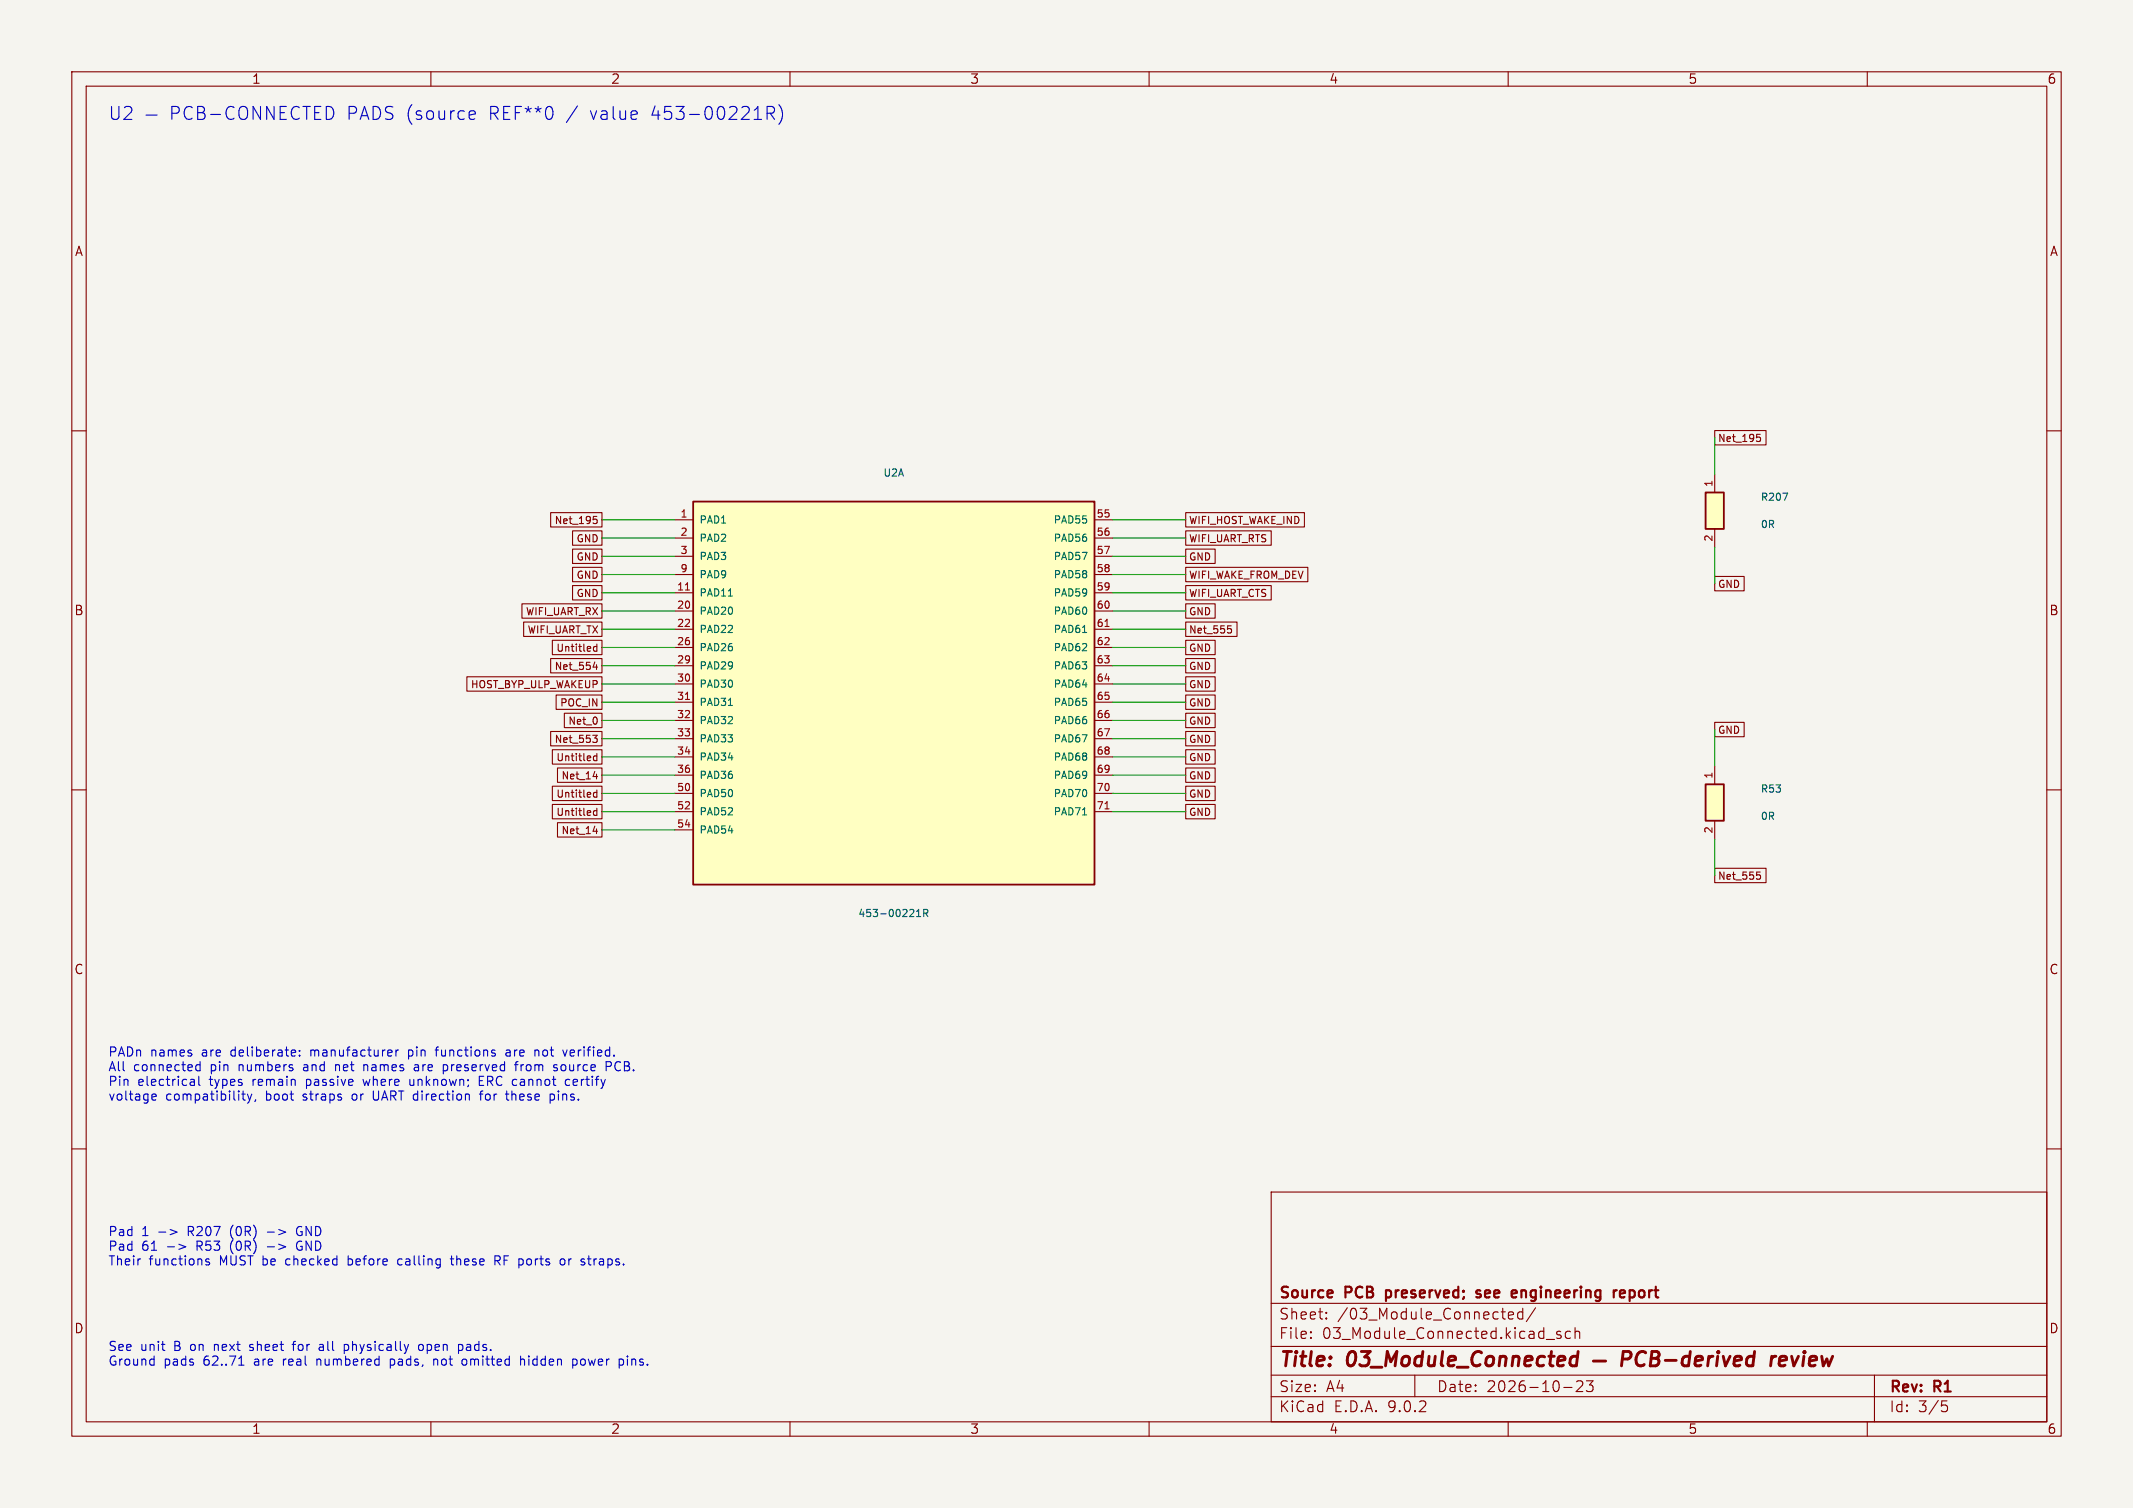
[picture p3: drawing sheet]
<svg xmlns="http://www.w3.org/2000/svg" width="297mm" height="210mm" viewBox="0 0 297 210" stroke-linecap="round" stroke-linejoin="round" font-family="sans-serif">
<path d="M0 0h297v210h-297z" fill="#f5f4ef" stroke="#f5f4ef" stroke-width=".14"/>
<g fill="none" stroke="#840000" stroke-width=".15">
<path d="M10 10h277v190h-277zM12 12h273v186h-273zM60 10v2M110 10v2M160 10v2M210 10v2M260 10v2M10 60h2M285 60h2M10 110h2M285 110h2M10 160h2"/>
<path d="M177 166h108v32h-108zM285 160h2M60 198v2M110 198v2M160 198v2M177 194.5h108M177 191.5h108M177 187.5h108M177 181.5h108M182.5 186.3h.1l-.1 .1M182.5 186.3v.1M182.5 185.5v.1"/>
<path d="M182.5 185.5h.1l-.1 .1M184.7 183.6v.1M184.7 183.6h-.1l.1 .1M184.7 182.8v.1M184.7 182.8h-.1l.1 .1M197 191.5v3M210 198v2M210 183.2l.7-.1v-.3l-.5-.1-.2 .2 .1 .7 .1 .1 .5-.1M212 182.8l-.4-.1-.3 .3v.4l.2 .2 .1 .1 .4-.1M212 182.2v1.5M213.8 182.1l-1.3 2M215.3 186.5h1.2"/>
<path d="M217.3 185.5l-.3-.1-.3 .2 .1 .2 .5 .2 .1 .1-.1 .2-.1 .1-.5-.1M217.7 193.2h1.2M218.7 185.5l-.5-.1-.2 .3v.4l.1 .2 .1 .1 .5-.1M219.3 185.5a.37 .37 0 0 1 .7 .1v.8M219.3 184.9v1.5M219.5 192.4l.2-.1 .5 .1a.41 .41 0 0 1 .1 .5l-.8 .9h.9M220.9 192.3h.9l-.5 .6a.41 .41 0 0 1 .5 .3v.3l-.1 .2-.6 .1-.2-.1M260 198v2M261 191.5v6.5M270.4 195.1h.7M270.5 195.7h.4l.3 .3v.3l-.2 .2-.5 .1"/>
</g>
<g fill="none" stroke="#840000" stroke-width=".4">
<path d="M219.1 188.9l.5 .1M219.5 190.1l-.6 .1M219.7 188.2l-.2 2M221.9 189.5h1.7M225.9 189.3h.8a.55 .55 0 0 0 .4-.5 .55 .55 0 0 0-.3-.6h-.8l-.2 2M229.1 188.4a.8 .8 0 0 0-.8-.1 .8 .8 0 0 0-.5 .8 .76 .76 0 0 0 .1 .9 .76 .76 0 0 0 .9 .1l.1-.1M229.9 189.2h.7M230 188.2h.7a.49 .49 0 0 1 .3 .5 .49 .49 0 0 1-.4 .5l.2 .1a.58 .58 0 0 1-.3 .9h-.7zM231.9 189.4h1.5M235.3 189a.66 .66 0 0 0-1 .3l-.1 .5 .2 .3 .1 .1 .6-.1M235.4 188.2l-.3 2M236.1 189.5l.9-.1v-.4l-.2-.1-.6 .1-.1 .2-.1 .7 .1 .2 .2 .1 .5-.1"/>
<path d="M237.9 188.9l-.1 1.3M238.5 188.9a.59 .59 0 0 0-.6 .4M239.2 188.9l-.2 1.3M239.3 188.2l-.1 .2M239.3 188.2l-.1 .1v.1M239.3 188.2v.1l-.1 .1M239.9 188.9l.4 1.3 .6-1.3M241.5 189.5l1-.1-.1-.4-.2-.1-.6 .1-.1 .2-.1 .7 .1 .2 .2 .1 .6-.1M244.2 189a.66 .66 0 0 0-1 .3v.5l.1 .3 .2 .1 .6-.1M244.3 188.2l-.2 2M246.7 188.9l-.2 1.3M247.3 188.9a.59 .59 0 0 0-.6 .4"/>
<path d="M248.5 188.9l-.6 .1-.1 .2-.1 .7 .1 .2 .2 .1h.3M248.7 189.4l-.9 .1"/>
</g>
<path d="M193 179.7v1.5M193.1 179.7l-.1 .1M206.1 179.8l-.3-.1-.2 .2v.2l.5 .2 .1 .1-.1 .2-.1 .1-.4-.1M211 179.7l.1 .1 .1 .2-.7 .2M225.1 179.7l-.3 .1M193 180.6l.1 .1M211.1 180.6l-.1 .1M225.6 180.2l.7-.2-.1-.2-.4-.1-.2 .2v.7l.2 .1 .4-.1" fill="none" stroke="#840000" stroke-width=".3"/>
<path d="M237.5 109.2h2.5v5.1h-2.5z" fill="#ffffc2"/>
<path d="M237.5 109.2h2.5v5.1h-2.5z" fill="none" stroke="#840000" stroke-width=".25"/>
<path d="M238.8 106.7v2.5M238.8 114.3v2.5" fill="none" stroke="#840000" stroke-width=".15"/>
<path d="M96.5 69.9h55.9v53.3h-55.9z" fill="#ffffc2"/>
<path d="M96.5 69.9h55.9v53.3h-55.9z" fill="none" stroke="#840000" stroke-width=".25"/>
<g fill="none" stroke="#840000" stroke-width=".15">
<path d="M94 72.4h2.5M94 74.9h2.5M94 77.5h2.5M152.4 72.4h2.5M152.4 74.9h2.5M152.4 77.5h2.5M94 80h2.5M94 82.6h2.5M94 85.1h2.5M94 87.6h2.5M94 90.2h2.5M94 92.7h2.5"/>
<path d="M94 95.3h2.5M94 97.8h2.5M152.4 80h2.5M152.4 82.6h2.5M152.4 85.1h2.5M152.4 87.6h2.5M152.4 90.2h2.5M152.4 92.7h2.5M152.4 95.3h2.5M152.4 97.8h2.5M94 100.3h2.5M94 102.9h2.5"/>
<path d="M94 105.4h2.5M94 108h2.5M94 110.5h2.5M94 113h2.5M94 115.6h2.5M152.4 100.3h2.5M152.4 102.9h2.5M152.4 105.4h2.5M152.4 108h2.5M152.4 110.5h2.5M152.4 113h2.5"/>
</g>
<path d="M101.4 83h.6M101.4 98.2h.6M150.7 88.1h.6M150.7 113.5h.6M127.6 127.6h.6M127.6 126.9l.3-.3v1M128.6 127.2l.5-.1 .1-.1v-.3l-.6-.1v1M128.9 127.2l.3 .4" fill="none" stroke="#006464" stroke-width=".15"/>
<path d="M95.4 82.2h.6M95.4 97.4h.6M153.9 87.2h.5M153.9 112.6h.5" fill="none" stroke="#a90000" stroke-width=".15"/>
<path d="M237.5 68.6h2.5v5.1h-2.5z" fill="#ffffc2"/>
<path d="M237.5 68.6h2.5v5.1h-2.5z" fill="none" stroke="#840000" stroke-width=".25"/>
<g fill="none" stroke="#840000" stroke-width=".15">
<path d="M238.8 60h7.1v2h-7.1zM76.7 71.4h7.1v2h-7.1zM79.7 79h4.1v2h-4.1zM79.7 76.5h4.1v2h-4.1zM79.7 73.9h4.1v2h-4.1zM82.6 71.9h.5M82.7 72.3h.3l.2 .2-.1 .4h-.4M165.1 76.5h4.1v2h-4.1zM165.1 79h17v2h-17zM165.1 73.9h11.9v2h-11.9zM165.1 71.4h16.5v2h-16.5zM238.8 66v2.6"/>
<path d="M238.8 73.7v2.5M244.6 60.5h.5M244.7 60.9h.2l.2 .2-.1 .3-.3 .1M65 94.2h18.8v2.1h-18.8zM72.7 84.1h11.1v2h-11.1zM72.9 86.6h10.9v2h-10.9zM76.7 91.7h7.1v2h-7.1zM76.9 89.2h6.9v2h-6.9zM77.4 96.8h6.4v2h-6.4zM78.6 99.3h5.2v2h-5.2zM79.7 81.5h4.1v2.1h-4.1zM82.8 92.2l-.2 .7h.6"/>
<path d="M83.1 92.6v.6M83.1 89.7v1M83.1 90.1l-.3-.1-.2 .2 .1 .4h.4M165.1 99.3h4.1v2h-4.1zM165.1 96.8h4.1v2h-4.1zM165.1 94.2h4.1v2.1h-4.1zM165.1 91.7h4.1v2h-4.1zM165.1 86.6h7.1v2h-7.1zM165.1 81.5h11.9v2.1h-11.9zM165.1 89.2h4.1v2h-4.1zM165.1 84.1h4.1v2h-4.1zM171 87.2h.4"/>
<path d="M171.1 87.5h.2l.2 .2-.1 .4-.3 .1M238.8 80.3h4.1v2h-4.1zM76.7 101.9h7.1v2h-7.1zM76.9 109.5h6.9v2h-6.9zM76.9 112h6.9v2h-6.9zM76.9 104.4h6.9v2h-6.9zM77.6 114.6h6.2v2h-6.2zM77.6 106.9h6.2v2.1h-6.2zM82.5 102.4h.7l-.4 .4 .3 .1 .1 .3-.2 .2h-.3M82.6 115.8h.6M82.6 108.1h.6M83.1 107.8v.7"/>
<path d="M83.1 115.4v.7M83.1 104.9v1M83.1 110v1M83.1 112.6v1M83.1 110.4l-.3-.1-.2 .2 .1 .5h.4M83.1 105.3h-.3l-.2 .2 .1 .4h.4M83.1 112.9h-.3l-.2 .2 .1 .4h.4M83.1 100v.7M165.1 112h4.1v2h-4.1zM165.1 109.5h4.1v2h-4.1zM165.1 106.9h4.1v2.1h-4.1zM165.1 104.4h4.1v2h-4.1z"/>
<path d="M165.1 101.9h4.1v2h-4.1zM238.8 100.6h4.1v2h-4.1zM238.8 120.9h7.1v2h-7.1zM244.6 121.4h.5M244.7 121.8h.2l.2 .2-.1 .4h-.3"/>
</g>
<path d="M248.2 68.7h.7l-.4 1" fill="none" stroke="#006464" stroke-width=".15"/>
<g fill="none" stroke="#009600" stroke-width=".15">
<path d="M83.8 77.5h10.2M83.8 72.4h10.2M83.8 74.9h10.2M154.9 77.5h10.2M154.9 72.4h10.2M154.9 74.9h10.2M238.8 61v5M238.8 76.2v5.1M83.8 82.6h10.2M83.8 85.1h10.2M83.8 87.6h10.2M83.8 90.2h10.2"/>
<path d="M83.8 92.7h10.2M83.8 95.3h10.2M83.8 97.8h10.2M83.8 80h10.2M154.9 82.6h10.2M154.9 85.1h10.2M154.9 87.6h10.2M154.9 90.2h10.2M154.9 92.7h10.2M154.9 95.3h10.2M154.9 97.8h10.2M154.9 80h10.2"/>
<path d="M83.8 100.3h10.2M83.8 113h10.2M83.8 115.6h10.2M83.8 105.4h10.2M83.8 102.9h10.2M83.8 110.5h10.2M83.8 108h10.2M154.9 100.3h10.2M154.9 113h10.2M154.9 105.4h10.2M154.9 102.9h10.2M154.9 110.5h10.2"/>
<path d="M154.9 108h10.2M238.8 101.6v5.1M238.8 116.8v5.1"/>
</g>
<g fill="none" stroke="#0000c2" stroke-width=".15">
<path d="M20.3 16h1.6M23.9 15.8h.7a.49 .49 0 0 0 .4-.5 .49 .49 0 0 0-.4-.5h-.7v1.8M26.8 15a.67 .67 0 0 0-.8-.1 .67 .67 0 0 0-.4 .7 .76 .76 0 0 0 .3 .8 .76 .76 0 0 0 .8 .1h.1M27.5 14.8h.6a.44 .44 0 0 1 .4 .5 .44 .44 0 0 1-.4 .4 .48 .48 0 0 1 .5 .4 .48 .48 0 0 1-.4 .5h-.7zM27.5 15.7h.6M29.3 15.9h1.4M32.6 15a.67 .67 0 0 0-.8-.1 .67 .67 0 0 0-.3 .7 .76 .76 0 0 0 .2 .8 .76 .76 0 0 0 .8 .1h.1M33.4 15.1a.6 .6 0 0 1 .6-.3 .6 .6 0 0 1 .5 .6v.6a.6 .6 0 0 1-.6 .7 .6 .6 0 0 1-.6-.7zM36.3 14.8v1.8l-1.1-1.8v1.8M38.2 14.8v1.8l-1.1-1.8v1.8M39 15.7h.6M39.9 14.8h-.9v1.8h.9"/>
<path d="M41.7 15a.67 .67 0 0 0-.8-.1 .67 .67 0 0 0-.3 .7 .76 .76 0 0 0 .2 .8 .76 .76 0 0 0 .8 .1h.1M42.2 14.8h1M42.7 14.8v1.8M43.8 15.7h.6M44.7 14.8h-.9v1.8h.9M45.4 14.8a.95 .95 0 0 1 1.1 .6 .95 .95 0 0 1-.4 1.1l-.7 .1zM65.6 15.4l.5 .1 .1 .4-.9 .1M66.1 16.5l-.5 .1M106.8 15.8h.7a.49 .49 0 0 0 .4-.5 .49 .49 0 0 0-.4-.5h-.7v1.8M107.2 15.8l.6 .8M108.4 14.6a2.06 2.06 0 0 1 0 2.7M21.2 153.1h.5"/>
<path d="M21.2 152.4h.4h.1l.1 .3-.7 .1M26.7 150.3h.2l.2 .2v.7M27.1 151.1l-.4 .1M27.1 150.6l-.4 .1M27.3 148.9l.2 .2h.4M27.7 149.9v1.1l.2 .2M27.9 147.8v1.3M27.9 148.3h-.4l-.2 .2M33.7 152.4h.4M33.8 151.9v1.1l.1 .1 .2 .1M34.5 152.4l.3 .8M34.8 153.2l-.2 .3-.1 .1"/>
<path d="M35.1 152.4l-.3 .8M35.6 153.1l-.1 .3M41.1 146.3l.1 .2-.6 .1M41.7 147v.1M41.7 146.3v.1M46.7 148.3v.8M46.9 148.3l-.2 .1M50.5 150.3l.3 .9M50.7 148.3v.8M51 148.3l-.3 .1M52 151.9v1.1l.2 .2M55.1 146.2v.9"/>
<path d="M55.5 146.2l-.2 .1-.2 .2M56.9 146.2v1.3M56.9 147l.1 .1M57 146.2l-.1 .1M57.1 150.3v.7v.1l.3 .1M58.3 148.6h-.4a.25 .25 0 0 0-.2 .3 .25 .25 0 0 0 .2 .2h.4M60.6 146.2h.5M61.1 145.8l-.3 .1v.1v1.1M61.8 148.3h.4l.1 .2v.5l-.5 .1M66.7 152.4h.5M66.7 149.9v1.3h.7M67.2 151.9l-.2 .1-.1 .1v1.1"/>
<path d="M70.4 152.4h.5M70.5 146.3h.5M70.6 153.1l.3 .1M71 146.5l-.4 .1a.25 .25 0 0 0-.2 .2 .25 .25 0 0 0 .2 .3l.4-.1M71.6 148.3h.5M71.8 148v1.1M72.6 148.3v.8M72.7 148.3l-.1 .2M74.5 146.3h.5v.8M76.6 152.4h.4l.2 .2v.4l-.1 .1h-.5M77.3 148.7l.3 .1v.1l-.1 .2h-.3M77.3 148.3h.3"/>
<path d="M78.2 148.3l-.1 .2v.4l.1 .2M79 146.2l-.3 .9M79.3 150.4l-.3-.1-.3 .3v.3l.1 .2h.5M84.4 147.8v1.3M85.1 148.1l-.1 .4h-.6M85.7 148l-.1 .6 .3 .5M22.1 171.6h1M23.3 173.6h1M23.7 171.2l1 .4-1 .4M24.9 173.3l1 .3-1 .4M29.1 175.4l-.3-.1-.2 .2 .1 .2 .4 .1v.3h-.5M37.2 171.6h1"/>
<path d="M37.2 173.6h1M41.7 170.8a.68 .68 0 0 0-.4 .6 .68 .68 0 0 0 .4 .7M41.7 172.8a.68 .68 0 0 0-.4 .7 .68 .68 0 0 0 .4 .6M48.5 174.9v1.3M48.5 176.1l.1 .1M48.6 175.3l-.1 .1M55.9 175.3l-.4 .1-.1 .2v.4l.5 .2M62.7 175.3h.5M62.9 174.9v1.1v.1l.3 .1M68.9 175.6l.6-.1 .1-.2v-.3l-.2-.1h-.5v1.3M69.2 175.6l.4 .6M78.1 175.4l.3-.1 .3 .3-.1 .4-.2 .2-.3-.1"/>
<path d="M81.8 175.3h.5M82 174.9v1.1v.1l.3 .1M21.3 189.3h.1M21.4 188.8v1.3M21.4 190.1h-.1M33.2 190.1h.8M34.8 188l.1 .1M34.9 187.2l-.1 .2 .1 .2M40.7 187.2h.5M41.2 186.8l-.3 .1v.1v1.1M44.1 189.3v.8M44.3 189.3l-.2 .1"/>
<path d="M44.5 187.3h.5M45 187.5l-.4 .1a.25 .25 0 0 0-.2 .2 .25 .25 0 0 0 .2 .3l.4-.1M47.9 187.3l.4-.1 .2 .3v.3l-.1 .2h-.5M47.9 187.2v1.3M54.3 190.1h.4M54.3 189.3v1.2M58.3 187.3l.2-.1 .4 .1v.5l-.1 .2-.3 .1-.2-.1zM60.4 189.3v.8M64 187.2l.3 .1 .1 .2v.5l-.4 .1M64.4 189.3h.4l.2 .2v.4l-.1 .2h-.5M65 187.6v.4M72.5 189.4l.2-.1h.3v.8"/>
<path d="M72.5 188.8v1.3M79.7 189.3h.4l.3 .2v.4l-.2 .2h-.5M79.7 189.3v1.2M80.9 189.4v.6M86.8 189.4v.6M87.4 188.8v.2M87.4 189.3v.8"/>
</g>
<g font-size="2.8" fill="#840000">
<text x="178" y="190.9">Title:</text>
<text x="187.7" y="190.9">03_Module_Connected</text>
<text x="249" y="190.9">review</text>
</g>
<g font-size="2.5" fill="#0000c2">
<text x="15" y="17">U2</text>
<text x="48.4" y="17">PADS (source</text>
<text x="68.3" y="17">REF**0</text>
<text x="79.2" y="17">/</text>
<text x="82.5" y="17">value</text>
<text x="91.1" y="17">453-00221R)</text>
</g>
<g font-size="2.1" fill="#840000">
<text x="178" y="184">Sheet:</text>
<text x="178" y="181.2">Source</text>
<text x="186.2" y="184">/03_Module_Connected/</text>
<text x="187.4" y="181.2">PCB</text>
<text x="193.6" y="181.2">preserved;</text>
<text x="206.9" y="181.2">see</text>
<text x="212.4" y="181.2">engineering</text>
<text x="227.1" y="181.2">report</text>
<text x="178" y="186.7">File:</text>
<text x="184.1" y="186.7">03_Module_Connected.kicad_sch</text>
<text x="178" y="196.9">KiCad</text>
<text x="178" y="194.1">Size:</text>
<text x="184.7" y="194.1">A4</text>
<text x="185.7" y="196.9">E.D.A.</text>
<text x="193.3" y="196.9">9.0.2</text>
<text x="200" y="194.1">Date:</text>
<text x="207" y="194.1">2026-10-23</text>
<text x="263" y="194.3">Rev:</text>
<text x="263" y="196.9">Id:</text>
<text x="267.1" y="196.9">3/5</text>
<text x="269.4" y="194.3">R1</text>
</g>
<g font-size="1.8" fill="#840000">
<text x="35" y="11.9">1</text>
<text x="85" y="11.9">2</text>
<text x="135" y="11.9">3</text>
<text x="185" y="11.9">4</text>
<text x="235" y="11.9">5</text>
<text x="285" y="11.9">6</text>
<text x="10.3" y="35.9">A</text>
<text x="285.3" y="35.9">A</text>
<text x="10.3" y="85.9">B</text>
<text x="285.3" y="85.9">B</text>
<text x="10.3" y="135.9">C</text>
<text x="285.3" y="135.9">C</text>
<text x="10.3" y="185.9">D</text>
<text x="285.3" y="185.9">D</text>
<text x="35" y="199.9">1</text>
<text x="85" y="199.9">2</text>
<text x="135" y="199.9">3</text>
<text x="185" y="199.9">4</text>
<text x="235" y="199.9">5</text>
<text x="285" y="199.9">6</text>
</g>
<g font-size="1.8" fill="#0000c2">
<text x="15" y="147.5">PADn</text>
<text x="15" y="149.5">All</text>
<text x="18.6" y="149.5">connected</text>
<text x="20.9" y="147.5">names</text>
<text x="28.2" y="147.5">are</text>
<text x="29.4" y="149.5">pin</text>
<text x="32.4" y="147.5">deliberate:</text>
<text x="33.5" y="149.5">numbers</text>
<text x="42.7" y="149.5">and</text>
<text x="43.7" y="147.5">manufacturer</text>
<text x="47.3" y="149.5">net</text>
<text x="51.5" y="149.5">names</text>
<text x="57.5" y="147.5">pin</text>
<text x="58.8" y="149.5">are</text>
<text x="61.6" y="147.5">functions</text>
<text x="62.9" y="149.5">preserved</text>
<text x="71.5" y="147.5">are</text>
<text x="73.3" y="149.5">from</text>
<text x="75.7" y="147.5">not</text>
<text x="78.8" y="149.5">source</text>
<text x="79.9" y="147.5">verified.</text>
<text x="86.2" y="149.5">PCB.</text>
<text x="15" y="151.6">Pin</text>
<text x="15" y="153.6">voltage</text>
<text x="19.2" y="151.6">electrical</text>
<text x="23.1" y="153.6">compatibility,</text>
<text x="29.3" y="151.6">types</text>
<text x="35.4" y="151.6">remain</text>
<text x="37.1" y="153.6">boot</text>
<text x="42.5" y="153.6">straps</text>
<text x="43.1" y="151.6">passive</text>
<text x="49.5" y="153.6">or</text>
<text x="51.3" y="151.6">where</text>
<text x="52.6" y="153.6">UART direction</text>
<text x="57.9" y="151.6">unknown;</text>
<text x="67.8" y="151.6">ERC cannot</text>
<text x="67.9" y="153.6">for</text>
<text x="71.8" y="153.6">these</text>
<text x="78" y="153.6">pins.</text>
<text x="80.2" y="151.6">certify</text>
<text x="15" y="172.5">Pad</text>
<text x="19.7" y="172.5">1</text>
<text x="26.4" y="172.5">R207</text>
<text x="32.5" y="172.5">(0R)</text>
<text x="37.8" y="172.5">-&gt;</text>
<text x="42.2" y="172.5">GND</text>
<text x="15" y="174.5">Pad</text>
<text x="15" y="176.6">Their</text>
<text x="19.7" y="174.5">61</text>
<text x="20.8" y="176.6">functions</text>
<text x="27.6" y="174.5">R53</text>
<text x="30.7" y="176.6">MUST be</text>
<text x="32.5" y="174.5">(0R)</text>
<text x="37.8" y="174.5">-&gt;</text>
<text x="40.2" y="176.6">checked</text>
<text x="42.2" y="174.5">GND</text>
<text x="49.1" y="176.6">before</text>
<text x="56.3" y="176.6">calling</text>
<text x="63.9" y="176.6">these</text>
<text x="70.1" y="176.6">RF ports</text>
<text x="79.7" y="176.6">or</text>
<text x="82.8" y="176.6">straps.</text>
<text x="15" y="188.5">See</text>
<text x="15" y="190.5">Ground</text>
<text x="19.6" y="188.5">unit</text>
<text x="22.8" y="190.5">pads</text>
<text x="24.4" y="188.5">B</text>
<text x="26.8" y="188.5">on</text>
<text x="28.5" y="190.5">62..71</text>
<text x="30.3" y="188.5">next</text>
<text x="35.4" y="188.5">sheet</text>
<text x="35.7" y="190.5">are</text>
<text x="39.9" y="190.5">real</text>
<text x="41.7" y="188.5">for</text>
<text x="44.7" y="190.5">numbered</text>
<text x="45.5" y="188.5">all</text>
<text x="49.2" y="188.5">physically</text>
<text x="55.2" y="190.5">pads,</text>
<text x="59.8" y="188.5">open</text>
<text x="61.4" y="190.5">not</text>
<text x="65.5" y="188.5">pads.</text>
<text x="65.6" y="190.5">omitted</text>
<text x="73.9" y="190.5">hidden</text>
<text x="81.4" y="190.5">power</text>
<text x="88.1" y="190.5">pins.</text>
</g>
<g font-size="1.4" fill="#840000">
<text x="239.1" y="61.8">Net_195</text>
<text x="77.1" y="73.2">Net_195</text>
<text x="80.1" y="75.7">GND</text>
<text x="165.5" y="75.7">WIFI_UART_RTS</text>
<text x="165.5" y="73.2">WIFI_HOST_WAKE_IND</text>
<text x="80.1" y="83.4">GND</text>
<text x="80.1" y="80.8">GND</text>
<text x="80.1" y="78.3">GND</text>
<text x="165.5" y="78.3">GND</text>
<text x="165.5" y="83.4">WIFI_UART_CTS</text>
<text x="165.5" y="80.8">WIFI_WAKE_FROM_DEV</text>
<text x="239.1" y="82.1">GND</text>
<text x="73.1" y="85.9">WIFI_UART_RX</text>
<text x="73.3" y="88.4">WIFI_UART_TX</text>
<text x="165.5" y="88.4">Net_555</text>
<text x="165.5" y="85.9">GND</text>
<text x="77.1" y="93.5">Net_554</text>
<text x="77.3" y="91">Untitled</text>
<text x="165.5" y="93.5">GND</text>
<text x="165.5" y="91">GND</text>
<text x="65.4" y="96.1">HOST_BYP_ULP_WAKEUP</text>
<text x="77.9" y="98.6">POC_IN</text>
<text x="79" y="101.1">Net_0</text>
<text x="165.5" y="101.1">GND</text>
<text x="165.5" y="98.6">GND</text>
<text x="165.5" y="96.1">GND</text>
<text x="77.1" y="103.7">Net_553</text>
<text x="77.3" y="106.2">Untitled</text>
<text x="165.5" y="106.2">GND</text>
<text x="165.5" y="103.7">GND</text>
<text x="239.1" y="102.4">GND</text>
<text x="77.3" y="111.3">Untitled</text>
<text x="77.3" y="113.8">Untitled</text>
<text x="78" y="108.8">Net_14</text>
<text x="165.5" y="113.8">GND</text>
<text x="165.5" y="111.3">GND</text>
<text x="165.5" y="108.8">GND</text>
<text x="78" y="116.4">Net_14</text>
<text x="239.1" y="122.7">Net_555</text>
</g>
<g font-size="1.4" fill="#006464">
<text x="122.9" y="66.6">U2A</text>
<text x="245.1" y="69.9">R207</text>
<text x="97.3" y="73.1">PAD1</text>
<text x="97.3" y="75.7">PAD2</text>
<text x="146.6" y="73.1">PAD55</text>
<text x="146.6" y="75.7">PAD56</text>
<text x="245.1" y="73.7">0R</text>
<text x="97.3" y="78.2">PAD3</text>
<text x="97.3" y="80.7">PAD9</text>
<text x="97.3" y="83.3">PAD11</text>
<text x="146.6" y="78.2">PAD57</text>
<text x="146.6" y="80.7">PAD58</text>
<text x="146.6" y="83.3">PAD59</text>
<text x="97.3" y="85.8">PAD20</text>
<text x="97.3" y="88.4">PAD22</text>
<text x="146.6" y="85.8">PAD60</text>
<text x="146.6" y="88.4">PAD61</text>
<text x="97.3" y="90.9">PAD26</text>
<text x="97.3" y="93.4">PAD29</text>
<text x="97.3" y="96">PAD30</text>
<text x="146.6" y="90.9">PAD62</text>
<text x="146.6" y="93.4">PAD63</text>
<text x="146.6" y="96">PAD64</text>
<text x="97.3" y="98.5">PAD31</text>
<text x="97.3" y="101.1">PAD32</text>
<text x="146.6" y="98.5">PAD65</text>
<text x="146.6" y="101.1">PAD66</text>
<text x="97.3" y="103.6">PAD33</text>
<text x="97.3" y="106.1">PAD34</text>
<text x="146.6" y="103.6">PAD67</text>
<text x="146.6" y="106.1">PAD68</text>
<text x="97.3" y="108.7">PAD36</text>
<text x="97.3" y="111.2">PAD50</text>
<text x="97.3" y="113.8">PAD52</text>
<text x="146.6" y="108.7">PAD69</text>
<text x="146.6" y="111.2">PAD70</text>
<text x="146.6" y="113.8">PAD71</text>
<text x="245.1" y="110.6">R53</text>
<text x="97.3" y="116.3">PAD54</text>
<text x="245.1" y="114.4">0R</text>
<text x="119.4" y="127.9">453-00221R</text>
</g>
<g font-size="1.4" fill="#a90000">
<text x="238.5" y="67.9" transform="rotate(-90 238.5 67.9)">1</text>
<text x="94.6" y="72.1">1</text>
<text x="94.6" y="74.7">2</text>
<text x="94.6" y="77.2">3</text>
<text x="152.6" y="72.1">55</text>
<text x="152.6" y="74.7">56</text>
<text x="152.6" y="77.2">57</text>
<text x="238.5" y="75.5" transform="rotate(-90 238.5 75.5)">2</text>
<text x="94.2" y="82.3">11</text>
<text x="94.6" y="79.8">9</text>
<text x="152.6" y="79.8">58</text>
<text x="152.6" y="82.3">59</text>
<text x="94.2" y="84.8">20</text>
<text x="94.2" y="87.4">22</text>
<text x="94.2" y="89.9">26</text>
<text x="152.6" y="84.8">60</text>
<text x="152.6" y="87.4">61</text>
<text x="152.6" y="89.9">62</text>
<text x="94.2" y="92.5">29</text>
<text x="94.2" y="95">30</text>
<text x="152.6" y="92.5">63</text>
<text x="152.6" y="95">64</text>
<text x="94.2" y="97.5">31</text>
<text x="94.2" y="100.1">32</text>
<text x="152.6" y="97.5">65</text>
<text x="152.6" y="100.1">66</text>
<text x="94.2" y="102.6">33</text>
<text x="94.2" y="105.2">34</text>
<text x="94.2" y="107.7">36</text>
<text x="152.6" y="102.6">67</text>
<text x="152.6" y="105.2">68</text>
<text x="152.6" y="107.7">69</text>
<text x="94.2" y="110.2">50</text>
<text x="94.2" y="112.8">52</text>
<text x="152.6" y="110.2">70</text>
<text x="152.6" y="112.8">71</text>
<text x="238.5" y="108.6" transform="rotate(-90 238.5 108.6)">1</text>
<text x="94.2" y="115.3">54</text>
<text x="238.5" y="116.2" transform="rotate(-90 238.5 116.2)">2</text>
</g>
</svg>
